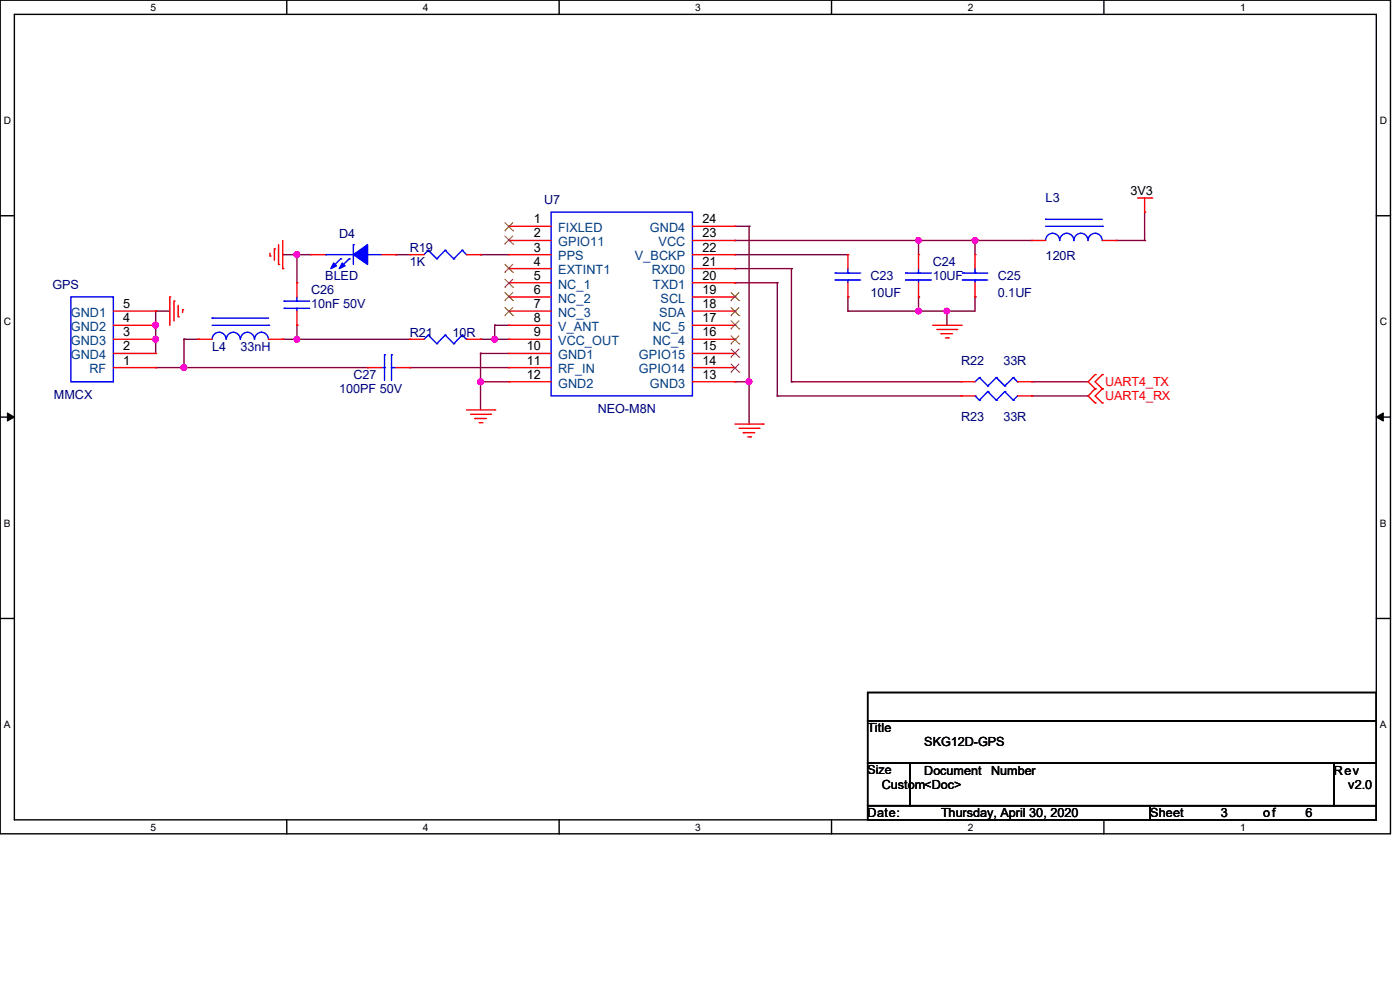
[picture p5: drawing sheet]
<svg xmlns="http://www.w3.org/2000/svg" width="297mm" height="210mm" viewBox="0 0 297 210" stroke-linecap="round" stroke-linejoin="round" font-family="sans-serif">
<path d="M0 0h295v176.9h-295zM3 3h289v170.9h-289z" fill="none" stroke="#000" stroke-width=".3"/>
<g fill="#fff">
<path d="M31.9 .4h1.2v2.4h-1.2z"/>
<path d="M31.9 174.2h1.2v2.5h-1.2z"/>
</g>
<path d="M60.8 0v3M60.8 173.9v3" fill="none" stroke="#000" stroke-width=".3"/>
<g fill="#fff">
<path d="M89.7 .4h1.2v2.4h-1.2z"/>
<path d="M89.7 174.2h1.2v2.5h-1.2z"/>
</g>
<path d="M118.6 0v3M118.6 173.9v3" fill="none" stroke="#000" stroke-width=".3"/>
<g fill="#fff">
<path d="M147.5 .4h1.2v2.4h-1.2z"/>
<path d="M147.5 174.2h1.2v2.5h-1.2z"/>
</g>
<path d="M176.4 0v3M176.4 173.9v3" fill="none" stroke="#000" stroke-width=".3"/>
<g fill="#fff">
<path d="M205.3 .4h1.2v2.4h-1.2z"/>
<path d="M205.3 174.2h1.2v2.5h-1.2z"/>
</g>
<path d="M234.2 0v3M234.2 173.9v3" fill="none" stroke="#000" stroke-width=".3"/>
<g fill="#fff">
<path d="M263.1 .4h1.1v2.4h-1.1z"/>
<path d="M263.1 174.2h1.1v2.5h-1.1z"/>
<path d="M.8 24.4h1.5v2.4h-1.5z"/>
<path d="M292.7 24.4h1.6v2.4h-1.6z"/>
<path d="M.8 67.1h1.5v2.4h-1.5z"/>
<path d="M292.7 67.1h1.6v2.4h-1.6z"/>
</g>
<path d="M0 45.8h3M292 45.8h3" fill="none" stroke="#000" stroke-width=".3"/>
<g fill="#fff">
<path d="M.8 109.8h1.4v2.4h-1.4z"/>
<path d="M292.7 109.8h1.4v2.4h-1.4z"/>
</g>
<path d="M0 88.5h3M292 88.5h3" fill="none" stroke="#000" stroke-width=".3"/>
<path d="M1.6 87.6l1.4 .9-1.4 .8zM292 88.5l1.5-.9v1.7z" fill="#000" stroke="#000" stroke-width=".21"/>
<g fill="#fff">
<path d="M.8 152.5h1.4v2.4h-1.4z"/>
<path d="M292.7 152.5h1.4v2.4h-1.4z"/>
</g>
<path d="M0 131.2h3M292 131.2h3M184.1 146.9h107.9v6h-107.9zM184.1 152.9h107.9v9h-107.9zM184.1 161.9h9v9h-9zM184.1 170.9h59.9v3h-59.9zM193.1 161.9h89.9v9h-89.9zM244 170.9h48v3h-48zM283 161.9h9v9h-9z" fill="none" stroke="#000" stroke-width=".3"/>
<g fill="none" stroke="#800040" stroke-width=".3">
<path d="M60 54h.1M60 54h6M63 54h.1M63 54v6M84 54h.1M84 54h3M101.9 54h.1M101.9 54h6M155.9 48h.1M155.9 51h.1M155.9 57h.1M155.9 60h.1"/>
<path d="M155.9 54h.1M155.9 48h3M155.9 51h63M155.9 57h12M155.9 60h9M155.9 54h24M158.9 48h.1M158.9 48v42M164.9 60h.1M164.9 60v24M167.9 57h.1M167.9 57v24"/>
<path d="M194.9 51h.1M194.9 51v3M206.8 51h.1M206.8 51v3M236.8 51h6M242.8 51h.1M242.8 45h.1M242.8 45v6M33 66h.1M33 78h.1M33 69h.1M33 72h.1"/>
<path d="M33 66v9M33 78h45M33 66h3M39 72h.1M39 78h.1M39 72h3M39 72v6M60 72h.1M60 72h27M63 69h.1M63 72h.1M63 69v3"/>
<path d="M87 78h.1M87 78h20.9M101.9 75h.1M101.9 72h.1M101.9 75v12M101.9 75h6M101.9 72h6M104.9 69h.1M104.9 72h.1M104.9 69h3M104.9 69v3M179.9 66h.1"/>
<path d="M179.9 63h.1M179.9 63v3M194.9 63h.1M194.9 66h.1M194.9 63v3M200.9 66h.1M200.9 66v3M206.8 63h.1M206.8 63v3h-26.9M101.9 81h.1M101.9 81h6M155.9 81h.1"/>
<path d="M155.9 81h3M158.9 81h.1M164.9 84h.1M164.9 84h39M167.9 81h.1M167.9 81h36M218.9 81h.1M218.9 84h.1M218.9 81h11.9M218.9 84h11.9"/>
</g>
<g fill="#f0f" stroke="#f0f" stroke-width=".3">
<circle cx="101.9" cy="81" r=".58"/>
<circle cx="158.9" cy="81" r=".58"/>
<circle cx="194.8" cy="51" r=".57"/>
<circle cx="206.8" cy="51" r=".58"/>
<circle cx="39" cy="78" r=".58"/>
<circle cx="63" cy="72" r=".58"/>
<circle cx="63" cy="54" r=".58"/>
<circle cx="104.9" cy="72" r=".58"/>
<circle cx="33" cy="72" r=".58"/>
<circle cx="33" cy="69" r=".58"/>
<circle cx="200.9" cy="66" r=".57"/>
<circle cx="194.8" cy="66" r=".57"/>
</g>
<g fill="none" stroke="#f00" stroke-width=".3">
<path d="M57.3 54.3h.1M57.3 53.7v.6M58.2 52.8h.1M58.2 52.8v2.4M59.1 56.1h.1M59.1 51.9v4.2M60 57h.1M60 51v6M63 60h.1M63 60v3M66 54h.1M66 54h3"/>
<path d="M81 54h3M84 54h.1M87 54h.1M87 54h3M99 54h2.9M101.9 54h.1M107.9 48h.1M107.9 51h.1M107.9 54h.1M107.9 57h.1M107.9 60h.1M107.9 54h9"/>
<path d="M107.9 48h9M107.9 51h9M107.9 57h9M107.9 60h9M146.9 54h9M146.9 48h9M146.9 51h9M146.9 57h9M146.9 60h9M155.9 60h.1M155.9 57h.1M155.9 54h.1"/>
<path d="M155.9 51h.1M155.9 48h.1M179.9 54h.1M179.9 54v3M179.9 60v3M194.9 54h.1M194.9 54v3M194.9 60v3M206.8 54h.1M206.8 54v3M206.8 60v3M218.9 51h.1"/>
<path d="M218.9 51h2.9M233.8 51h3M236.8 51h.1M241.3 42h3M242.8 45h.1M242.8 42v3M244.3 42h.1M24 69h9M24 72h9M24 78h9M24 75h9M24 66h9"/>
<path d="M33 78h.1M33 75h.1M33 72h.1M33 69h.1M33 66h.1M36 63h.1M36 63v6M36.9 63.9h.1M36.9 63.9v4.2M37.8 67.2h.1M37.8 64.8v2.4M38.7 65.7h.1"/>
<path d="M38.7 65.7v.6M42 72h.1M42 72h3M57 72h3M60 72h.1M63 69h.1M63 66v3M78 78h.1M78 78h3M84 78h3M87 72h.1M87 78h.1"/>
<path d="M87 72h3M99 72h2.9M101.9 72h.1M107.9 63h.1M107.9 66h.1M107.9 69h.1M107.9 72h.1M107.9 75h.1M107.9 78h.1M107.9 69h9M107.9 72h9M107.9 78h9"/>
<path d="M107.9 75h9M107.9 66h9M107.9 63h9M146.9 69h9M146.9 72h9M146.9 78h9M146.9 75h9M146.9 66h9M146.9 63h9M155.9 78h.1M155.9 75h.1M155.9 72h.1"/>
<path d="M155.9 69h.1M155.9 66h.1M155.9 63h.1M179.9 63h.1M194.9 63h.1M197.9 69h6M198.8 69.9h4.1M199.6 70.8h.1M199.6 70.8h2.5M200.6 71.7h.6M201.2 71.7h.1M202.9 69.9h.1"/>
<path d="M203.9 69h.1M206.8 63h.1M232.3 79.5h.1M232.3 79.5l-1.5 1.5 1.5 1.5M233.8 79.5h.1M233.8 79.5l-1.5 1.5 1.5 1.5M99 87h5.9M99.9 87.9h4.2M100.8 88.8h.1M100.8 88.8h2.4M101.6 89.7h.6M102.2 89.7h.1"/>
<path d="M104.1 87.9h.1M104.9 87h.1M107.9 81h.1M107.9 81h9M146.9 81h9M155.9 81h.1M155.9 90h6M156.8 90.8h4.2M157.7 91.8h.1M157.7 91.8h2.4M158.6 92.7h.6M159.2 92.7h.1"/>
<path d="M161 90.8h.1M161.9 90h.1M203.9 81h.1M203.9 84h.1M203.9 81h2.9M203.9 84h2.9M215.9 81h3M215.9 84h3M218.9 81h.1M218.9 84h.1M232.3 82.5h.1M232.3 85.5h.1"/>
<path d="M232.3 82.5l-1.5 1.5 1.5 1.5M233.8 82.5h.1M233.8 85.5h.1M233.8 82.5l-1.5 1.5 1.5 1.5"/>
</g>
<g fill="none" stroke="#00f" stroke-width=".3">
<path d="M69 54h.1M69 54h6M72.3 54.9h.1M72.3 54.9l-1.8 1.8M74.1 54.9h.1M74.1 54.9l-1.8 1.8M75 51.9h.1M75 51.9v4.2M78 54h.1M78 54h3M90.8 53.1h.1M90.8 53.1l-.8 .9"/>
<path d="M90.8 53.1l1.9 1.8M92.7 54.9h.1M94.4 53.1h.1M94.4 53.1l-1.7 1.8M94.4 53.1l1.9 1.8M96.3 54.9h.1M98 53.1h.1M98 53.1l-1.7 1.8M98 53.1l1 .9M99 54h.1M116.9 45h30v39h-30zM177.2 57.9h.1"/>
<path d="M177.2 59.4h.1M177.2 57.9h5.4M177.2 59.4h5.4M179.9 59.4h.1M179.9 57.9h.1M179.9 57v.9M179.9 59.4v.6M192.2 57.9h.1M192.2 59.4h.1M192.2 57.9h5.4M192.2 59.4h5.4M194.9 59.4h.1"/>
<path d="M194.9 57.9h.1M194.9 57v.9M194.9 59.4v.6M204.2 57.9h.1M204.2 59.4h.1M204.2 57.9h5.3M204.2 59.4h5.3M206.8 59.4h.1M206.8 57.9h.1M206.8 57v.9M206.8 59.4v.6M221.8 51a1.48 1.48 0 0 1 1.5-1.5 1.48 1.48 0 0 1 1.5 1.5"/>
<path d="M221.8 46.5h.1M221.8 46.5h12M221.8 48h12M224.8 51a1.48 1.48 0 0 1 1.5-1.5 1.48 1.48 0 0 1 1.5 1.5M227.8 51a1.48 1.48 0 0 1 1.5-1.5 1.48 1.48 0 0 1 1.5 1.5M230.8 51a1.48 1.48 0 0 1 1.5-1.5 1.48 1.48 0 0 1 1.5 1.5M233.8 48h.1M15 63h9v18h-9zM45 72a1.48 1.48 0 0 1 1.5-1.5 1.48 1.48 0 0 1 1.5 1.5M45 67.5h.1M45 67.5h12M45 69h12"/>
<path d="M48 72a1.48 1.48 0 0 1 1.5-1.5 1.48 1.48 0 0 1 1.5 1.5M51 72a1.48 1.48 0 0 1 1.5-1.5 1.48 1.48 0 0 1 1.5 1.5M54 72a1.47 1.47 0 0 1 1.5-1.5 1.47 1.47 0 0 1 1.4 1.5M57 69h.1M60.3 63.9h.1M60.3 65.4h.1M60.3 63.9h5.4M60.3 65.4h5.4M63 65.4h.1M63 63.9h.1M63 63v.9M63 65.4v.6"/>
<path d="M81 78h.6M81.6 78h.1M81.6 75.3h.1M81.6 75.3v5.4M83.1 75.3h.1M83.1 78h.1M83.1 78h.9M83.1 75.3v5.4M90.8 71.1h.1M90.8 71.1l-.8 .9M90.8 71.1l1.9 1.8M92.7 72.9h.1"/>
<path d="M94.4 71.1h.1M94.4 71.1l-1.7 1.8M94.4 71.1l1.9 1.8M96.3 72.9h.1M98 71.1h.1M98 71.1l-1.7 1.8M98 71.1l1 .9M99 72h.1M206.8 84h.1M206.8 84l1 .9M207.8 80.1h.1M207.8 84.9h.1"/>
<path d="M207.8 80.1l-1 .9M207.8 80.1l1.7 1.8M209.5 81.9h.1M209.5 83.1h.1M209.5 83.1l1.9 1.8M209.5 83.1l-1.7 1.8M211.4 80.1h.1M211.4 84.9h.1M211.4 80.1l-1.9 1.8M211.4 80.1l1.7 1.8M213.1 81.9h.1M213.1 83.1h.1"/>
<path d="M213.1 83.1l1.9 1.8M213.1 83.1l-1.7 1.8M215 80.1h.1M215 84.9h.1M215 80.1l-1.9 1.8M215 80.1l.9 .9M215.9 81h.1M215.9 84l-.9 .9"/>
</g>
<g fill="#00f" stroke="#00f" stroke-width=".3">
<path d="M75 54l3-2.1v4.2z" fill-rule="evenodd"/>
<path d="M70.8 55.8l.6 .6-1.2 .6z" fill-rule="evenodd"/>
<path d="M72.6 55.8l.6 .6-1.2 .6z" fill-rule="evenodd"/>
</g>
<g fill="none" stroke="#804000" stroke-width=".21">
<path d="M107.1 49h.1M107.1 51.8h.1M107.1 57.8h.1M107.1 47.2l1.7 1.8M107.1 50l1.7 1.8M107.1 56l1.7 1.8M107.1 59.2l1.7 1.8M108.8 49h.1M108.8 51.8h.1M108.8 57.8h.1M108.8 47.2l-1.7 1.8M108.8 50l-1.7 1.8"/>
<path d="M108.8 56l-1.7 1.8M108.8 59.2l-1.7 1.8M107.1 61h.1M107.1 63.8h.1M107.1 66.9h.1M107.1 62l1.7 1.8M107.1 65.2l1.7 1.7M108.8 61h.1M108.8 63.8h.1M108.8 66.9h.1M108.8 62l-1.7 1.8M108.8 65.2l-1.7 1.7"/>
<path d="M155 78.9h.1M155 75.8h.1M155 72.9h.1M155 69.8h.1M155 66.9h.1M155 63.8h.1M155 77.2l1.8 1.7M155 74l1.8 1.8M155 71.2l1.8 1.7M155 68l1.8 1.8M155 65.2l1.8 1.7M155 62l1.8 1.8"/>
<path d="M156.8 78.9h.1M156.8 75.8h.1M156.8 72.9h.1M156.8 69.8h.1M156.8 66.9h.1M156.8 63.8h.1M156.8 77.2l-1.8 1.7M156.8 74l-1.8 1.8M156.8 71.2l-1.8 1.7M156.8 68l-1.8 1.8M156.8 65.2l-1.8 1.7M156.8 62l-1.8 1.8"/>
</g>
<g font-size="2.7">
<text x="239.8" y="41.4">3V3</text>
<text x="113.3" y="47.4">1</text>
<text x="149" y="47.4">24</text>
<text x="113.3" y="50.4">2</text>
<text x="113.3" y="53.4">3</text>
<text x="149" y="53.4">22</text>
<text x="149" y="50.4">23</text>
<text x="113.3" y="56.3">4</text>
<text x="113.3" y="59.4">5</text>
<text x="149" y="59.4">20</text>
<text x="149" y="56.3">21</text>
<text x="26.2" y="65.4">5</text>
<text x="113.3" y="62.4">6</text>
<text x="113.3" y="65.4">7</text>
<text x="149" y="65.4">18</text>
<text x="149" y="62.4">19</text>
<text x="26.2" y="71.3">3</text>
<text x="26.2" y="68.4">4</text>
<text x="113.3" y="68.4">8</text>
<text x="113.3" y="71.3">9</text>
<text x="149" y="71.3">16</text>
<text x="149" y="68.4">17</text>
<text x="26.2" y="77.3">1</text>
<text x="26.2" y="74.3">2</text>
<text x="111.8" y="74.3">10</text>
<text x="111.8" y="77.3">11</text>
<text x="149" y="77.3">14</text>
<text x="149" y="74.3">15</text>
<text x="111.8" y="80.3">12</text>
<text x="149" y="80.3">13</text>
<text x="184.1" y="155.3">Title</text>
<text x="196.1" y="158.3">SKG12D-GPS</text>
<text x="187.1" y="167.3">Custom&lt;Doc&gt;</text>
<text x="196.1" y="164.3">Document</text>
<text x="210.3" y="164.3">Number</text>
<text x="283" y="164.3">Rev</text>
<text x="286" y="167.3">v2.0</text>
<text x="184.1" y="173.3">Date:</text>
<text x="199.6" y="173.3">Thursday, April 30, 2020</text>
<text x="244" y="173.3">Sheet</text>
<text x="259" y="173.3">3</text>
<text x="268" y="173.3">of</text>
<text x="277" y="173.3">6</text>
</g>
<g font-size="2.7" fill="#000080">
<text x="115.4" y="43.2">U7</text>
<text x="221.8" y="42.9">L3</text>
<text x="72" y="50.4">D4</text>
<text x="87" y="53.4">R19</text>
<text x="69" y="59.4">BLED</text>
<text x="87" y="56.4">1K</text>
<text x="184.7" y="59.4">C23</text>
<text x="197.9" y="56.4">C24</text>
<text x="197.9" y="59.4">10UF</text>
<text x="211.7" y="59.4">C25</text>
<text x="221.8" y="55.2">120R</text>
<text x="11.1" y="61.2">GPS</text>
<text x="66" y="62.4">C26</text>
<text x="66" y="65.4">10nF 50V</text>
<text x="184.7" y="63">10UF</text>
<text x="211.7" y="63">0.1UF</text>
<text x="87" y="71.4">R21</text>
<text x="96" y="71.4">10R</text>
<text x="45" y="74.4">L4</text>
<text x="51" y="74.4">33nH</text>
<text x="203.9" y="77.4">R22</text>
<text x="212.9" y="77.4">33R</text>
<text x="72" y="83.4">100PF 50V</text>
<text x="75" y="80.4">C27</text>
<text x="11.4" y="84.6">MMCX</text>
<text x="126.8" y="87.6">NEO-M8N</text>
<text x="203.9" y="89.4">R23</text>
<text x="212.9" y="89.4">33R</text>
</g>
<g font-size="2.7" fill="#004080">
<text x="118.4" y="49.2">FIXLED</text>
<text x="118.4" y="52.2">GPIO11</text>
<text x="137.9" y="49.2">GND4</text>
<text x="139.7" y="52.2">VCC</text>
<text x="118.4" y="55.2">PPS</text>
<text x="118.4" y="58.2">EXTINT1</text>
<text x="134.7" y="55.2">V_BCKP</text>
<text x="138.3" y="58.2">RXD0</text>
<text x="118.4" y="61.2">NC_1</text>
<text x="118.4" y="64.2">NC_2</text>
<text x="138.5" y="61.2">TXD1</text>
<text x="140.1" y="64.2">SCL</text>
<text x="15" y="70.2">GND2</text>
<text x="15" y="67.2">GND1</text>
<text x="118.4" y="67.2">NC_3</text>
<text x="118.4" y="70.2">V_ANT</text>
<text x="138.5" y="70.2">NC_5</text>
<text x="139.8" y="67.2">SDA</text>
<text x="15" y="76.2">GND4</text>
<text x="15" y="73.2">GND3</text>
<text x="118.4" y="73.2">VCC_OUT</text>
<text x="118.4" y="76.2">GND1</text>
<text x="135.6" y="76.2">GPIO15</text>
<text x="138.5" y="73.2">NC_4</text>
<text x="19" y="79.2">RF</text>
<text x="118.4" y="79.2">RF_IN</text>
<text x="118.4" y="82.2">GND2</text>
<text x="135.6" y="79.2">GPIO14</text>
<text x="137.9" y="82.2">GND3</text>
</g>
<g font-size="2.7" fill="#f00">
<text x="234.4" y="81.9">UART4_TX</text>
<text x="234.4" y="84.9">UART4_RX</text>
</g>
<text font-size="2.6" x="184.1" y="164.3">Size</text>
<g font-size="2.2">
<text x="31.9" y="2.3">5</text>
<text x="89.7" y="2.3">4</text>
<text x="147.5" y="2.3">3</text>
<text x="205.3" y="2.3">2</text>
<text x="263.1" y="2.3">1</text>
<text x=".8" y="26.3">D</text>
<text x="292.8" y="26.3">D</text>
<text x=".8" y="69">C</text>
<text x="292.8" y="69">C</text>
<text x=".8" y="111.8">B</text>
<text x="292.8" y="111.8">B</text>
<text x=".8" y="154.5">A</text>
<text x="292.8" y="154.5">A</text>
<text x="31.9" y="176.2">5</text>
<text x="89.7" y="176.2">4</text>
<text x="147.5" y="176.2">3</text>
<text x="205.3" y="176.2">2</text>
<text x="263.1" y="176.2">1</text>
</g>
</svg>
